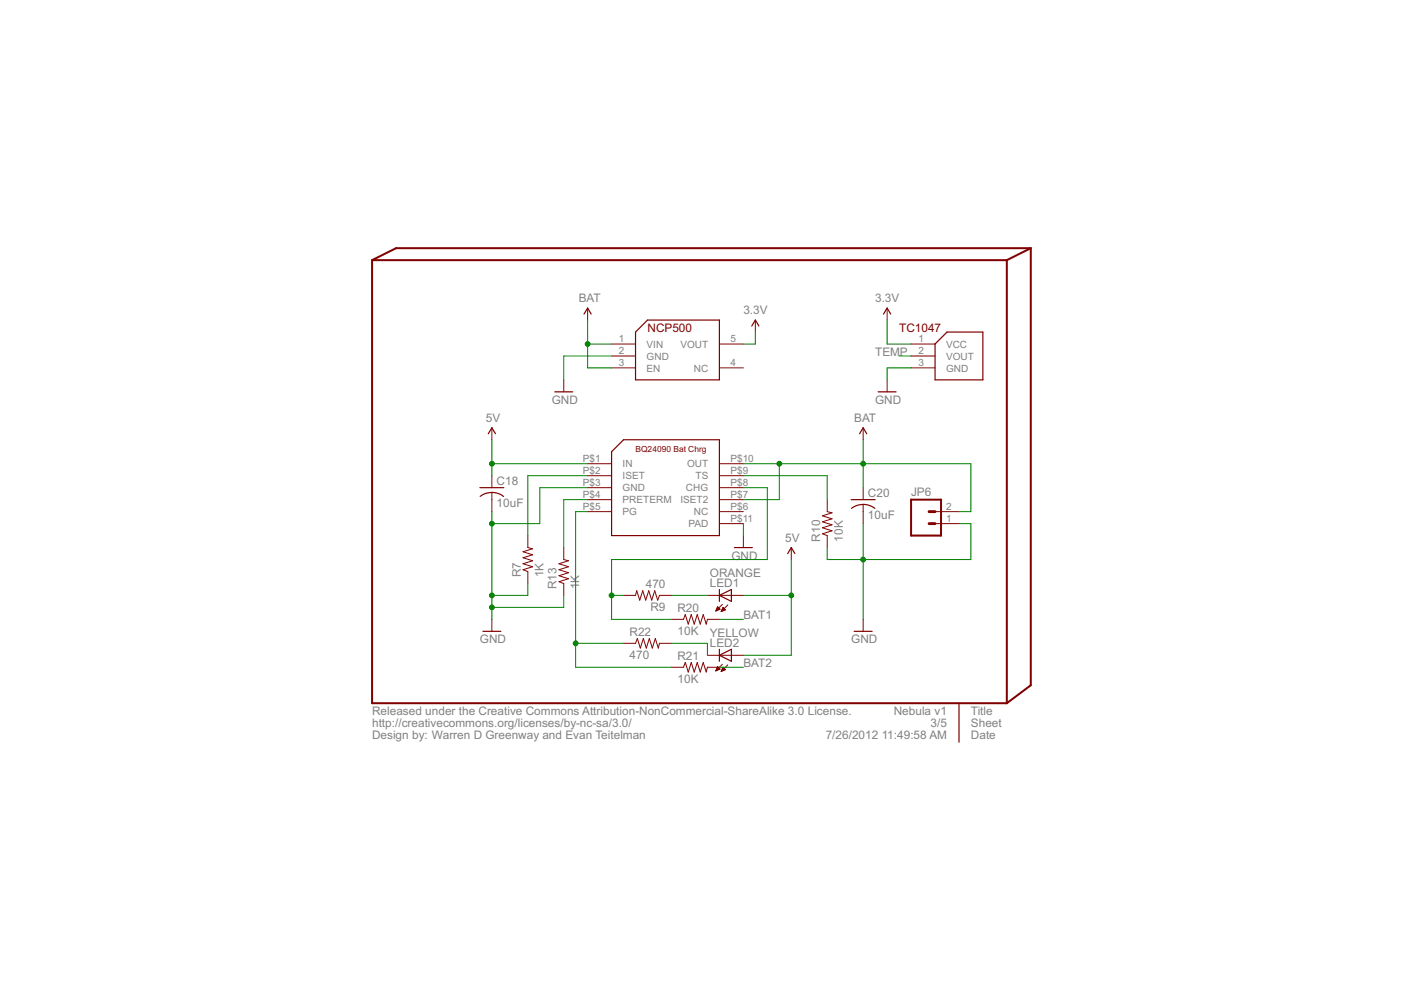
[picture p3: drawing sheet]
<svg xmlns="http://www.w3.org/2000/svg" width="297mm" height="210mm" viewBox="0 0 297 210" stroke-linecap="round" stroke-linejoin="round" font-family="sans-serif">
<g fill="#800000" stroke="#800000" stroke-width=".42">
<path d="M78.9 55.2v93.9z"/>
<path d="M78.9 55.2h134.6z"/>
<path d="M213.5 55.2v93.9z"/>
<path d="M78.9 149.1h134.6z"/>
<path d="M213.5 149.1l5-3.8z"/>
<path d="M213.5 55.2l5-2.6z"/>
<path d="M218.5 52.6v92.7z"/>
<path d="M84 52.6h134.5z"/>
<path d="M78.9 55.2l5.1-2.6z"/>
<path d="M193.2 113.6h6.3z"/>
<path d="M193.2 105.9v7.7z"/>
<path d="M199.5 105.9v7.7z"/>
<path d="M193.2 105.9h6.3z"/>
</g>
<g fill="#800000" stroke="#800000" stroke-width=".21">
<path d="M183 131.3v2.6z"/>
<path d="M104.3 131.3v2.6z"/>
<path d="M104.3 104.4v1.5z"/>
<path d="M104.3 100.9v2.5z"/>
<path d="M104.3 105.9v2.6z"/>
<path d="M129.7 72.9h5z"/>
<path d="M129.7 75.5h5z"/>
<path d="M129.7 78h5z"/>
<path d="M152.5 78h5.1z"/>
<path d="M152.5 72.9h5.1z"/>
<path d="M175.4 105.9v2.6z"/>
<path d="M175.4 113.6v2.5z"/>
<path d="M174.4 113.2l1 .4z"/>
<path d="M174.4 113.2l2-.7z"/>
<path d="M174.4 111.9l2 .6z"/>
<path d="M174.4 111.9l2-.6z"/>
<path d="M174.4 110.6l2 .7z"/>
<path d="M174.4 110.6l2-.6z"/>
<path d="M174.4 109.4l2 .6z"/>
<path d="M174.4 109.4l2-.7z"/>
<path d="M175.4 108.5l1 .2z"/>
<path d="M183 107v1.5z"/>
<path d="M183 103.4v2.5z"/>
<path d="M183 108.5v2.5z"/>
<path d="M157.6 113.6v2.5z"/>
<path d="M119.5 80.5v2.6z"/>
<path d="M198.2 111h5.1z"/>
<path d="M198.2 108.5h5.1z"/>
<path d="M150 126.2h2.5z"/>
<path d="M155.1 126.2h2.5z"/>
<path d="M152.5 126.2h2.6z"/>
<path d="M154.3 128.3l-1.4 1.4z"/>
<path d="M153.2 128.1l-1.4 1.4z"/>
<path d="M152.9 129.7l.9-.4z"/>
<path d="M153.3 128.8l.5 .5z"/>
<path d="M153.3 128.8l-.4 .9z"/>
<path d="M153 129.6h.2z"/>
<path d="M153 129.5h.4z"/>
<path d="M153.1 129.3h.6z"/>
<path d="M153.1 129.2h.6z"/>
<path d="M153.2 129.1h.4z"/>
<path d="M153.2 129h.3z"/>
<path d="M151.8 129.5l.9-.3z"/>
<path d="M152.1 128.7l.6 .5z"/>
<path d="M152.1 128.7l-.3 .8z"/>
<path d="M151.8 129.5h.2z"/>
<path d="M151.9 129.3h.4z"/>
<path d="M151.9 129.2h.7z"/>
<path d="M152 129.1h.6z"/>
<path d="M152 129h.5z"/>
<path d="M152.1 128.8h.2z"/>
<path d="M150 138.9h2.5z"/>
<path d="M155.1 138.9h2.5z"/>
<path d="M152.5 138.9h2.6z"/>
<path d="M154.3 141l-1.4 1.4z"/>
<path d="M153.2 140.8l-1.4 1.4z"/>
<path d="M152.9 142.4l.9-.4z"/>
<path d="M153.3 141.5l.5 .5z"/>
<path d="M153.3 141.5l-.4 .9z"/>
<path d="M153 142.2h.2z"/>
<path d="M153 142.1h.5z"/>
<path d="M153.1 142h.7z"/>
<path d="M153.1 141.9h.6z"/>
<path d="M153.2 141.8h.4z"/>
<path d="M153.2 141.6h.2z"/>
<path d="M151.8 142.2l.9-.3z"/>
<path d="M152.1 141.4l.6 .5z"/>
<path d="M152.1 141.4l-.3 .8z"/>
<path d="M151.8 142.1h.3z"/>
<path d="M151.9 142h.5z"/>
<path d="M151.9 141.9h.8z"/>
<path d="M152 141.8h.5z"/>
<path d="M152 141.6h.4z"/>
<path d="M152.1 141.5h.2z"/>
<path d="M104.3 90.7v2.5z"/>
<path d="M124.6 65.3v2.6z"/>
<path d="M160.1 67.9v2.5z"/>
<path d="M183 90.7v2.5z"/>
<path d="M132.2 126.2h2.5z"/>
<path d="M139.8 126.2h2.6z"/>
<path d="M139.8 126.2l-.4 1.1z"/>
<path d="M138.8 125.2l.6 2.1z"/>
<path d="M138.8 125.2l-.6 2.1z"/>
<path d="M137.5 125.2l.7 2.1z"/>
<path d="M137.5 125.2l-.6 2.1z"/>
<path d="M136.3 125.2l.6 2.1z"/>
<path d="M136.3 125.2l-.7 2.1z"/>
<path d="M135 125.2l.6 2.1z"/>
<path d="M135 125.2l-.3 1z"/>
<path d="M150 131.3h2.5z"/>
<path d="M142.4 131.3h2.5z"/>
<path d="M145.3 130.3l-.4 1z"/>
<path d="M145.3 130.3l.6 2z"/>
<path d="M146.6 130.3l-.7 2z"/>
<path d="M146.6 130.3l.6 2z"/>
<path d="M147.8 130.3l-.6 2z"/>
<path d="M147.8 130.3l.7 2z"/>
<path d="M149.1 130.3l-.6 2z"/>
<path d="M149.1 130.3l.6 2z"/>
<path d="M150 131.3l-.3 1z"/>
<path d="M150 141.5h2.5z"/>
<path d="M142.4 141.5h2.5z"/>
<path d="M145.3 140.5l-.4 1z"/>
<path d="M145.3 140.5l.6 2z"/>
<path d="M146.6 140.5l-.7 2z"/>
<path d="M146.6 140.5l.6 2z"/>
<path d="M147.8 140.5l-.6 2z"/>
<path d="M147.8 140.5l.7 2z"/>
<path d="M149.1 140.5l-.6 2z"/>
<path d="M149.1 140.5l.6 2z"/>
<path d="M150 141.5l-.3 1z"/>
<path d="M139.8 136.4h2.6z"/>
<path d="M132.2 136.4h2.5z"/>
<path d="M135.1 135.4l-.4 1z"/>
<path d="M135.1 135.4l.7 2z"/>
<path d="M136.4 135.4l-.6 2z"/>
<path d="M136.4 135.4l.6 2z"/>
<path d="M137.7 135.4l-.7 2z"/>
<path d="M137.7 135.4l.6 2z"/>
<path d="M138.9 135.4l-.6 2z"/>
<path d="M138.9 135.4l.7 2z"/>
<path d="M139.8 136.4l-.2 1z"/>
<path d="M193.2 72.9h5z"/>
<path d="M193.2 75.5h5z"/>
<path d="M193.2 78h5z"/>
<path d="M188.1 65.3v2.6z"/>
<path d="M188.1 80.5v2.6z"/>
<path d="M152.5 103.4h5.1z"/>
<path d="M124.6 103.4h5.1z"/>
<path d="M124.6 98.3h5.1z"/>
<path d="M124.6 100.9h5.1z"/>
<path d="M152.5 105.9h5.1z"/>
<path d="M152.5 108.5h5.1z"/>
<path d="M152.5 98.3h5.1z"/>
<path d="M152.5 111h5.1z"/>
<path d="M124.6 108.5h5.1z"/>
<path d="M124.6 105.9h5.1z"/>
<path d="M152.5 100.9h5.1z"/>
<path d="M111.9 113.6v2.5z"/>
<path d="M111.9 121.2v2.5z"/>
<path d="M110.9 120.8l1 .4z"/>
<path d="M110.9 120.8l2-.6z"/>
<path d="M110.9 119.5l2 .7z"/>
<path d="M110.9 119.5l2-.6z"/>
<path d="M110.9 118.3l2 .6z"/>
<path d="M110.9 118.3l2-.7z"/>
<path d="M110.9 117l2 .6z"/>
<path d="M110.9 117l2-.6z"/>
<path d="M111.9 116.1l1 .3z"/>
<path d="M119.5 116.1v2.5z"/>
<path d="M119.5 123.7v2.5z"/>
<path d="M118.5 123.3l1 .4z"/>
<path d="M118.5 123.3l2-.6z"/>
<path d="M118.5 122.1l2 .6z"/>
<path d="M118.5 122.1l2-.7z"/>
<path d="M118.5 120.8l2 .6z"/>
<path d="M118.5 120.8l2-.6z"/>
<path d="M118.5 119.5l2 .7z"/>
<path d="M118.5 119.5l2-.6z"/>
<path d="M119.5 118.6l1 .3z"/>
<path d="M167.8 116.1v2.5z"/>
</g>
<g fill="#800000" stroke="#800000" stroke-width=".25">
<path d="M181.1 133.9h3.8z"/>
<path d="M102.4 133.9h3.8z"/>
<path d="M101.7 103.4h5.1z"/>
<path d="M134.7 70.4v10.1z"/>
<path d="M134.7 70.4l2.6-2.5z"/>
<path d="M137.3 67.9h15.2z"/>
<path d="M152.5 67.9v12.6z"/>
<path d="M134.7 80.5h17.8z"/>
<path d="M180.5 105.9h5z"/>
<path d="M155.7 116.1h3.8z"/>
<path d="M117.6 83.1h3.8z"/>
<path d="M152.5 126.2l2.6-1.2z"/>
<path d="M152.5 126.2l2.6 1.3z"/>
<path d="M152.5 125v1.2z"/>
<path d="M152.5 126.2v1.3z"/>
<path d="M155.1 125v1.2z"/>
<path d="M155.1 126.2v1.3z"/>
<path d="M152.5 138.9l2.6-1.2z"/>
<path d="M152.5 138.9l2.6 1.3z"/>
<path d="M152.5 137.7v1.2z"/>
<path d="M152.5 138.9v1.3z"/>
<path d="M155.1 137.7v1.2z"/>
<path d="M155.1 138.9v1.3z"/>
<path d="M203.3 149.1v8.3z"/>
<path d="M104.3 90.7l.8 1.3z"/>
<path d="M104.3 90.7l-.8 1.3z"/>
<path d="M124.6 65.3l.7 1.3z"/>
<path d="M124.6 65.3l-.8 1.3z"/>
<path d="M160.1 67.9l.8 1.2z"/>
<path d="M160.1 67.9l-.7 1.2z"/>
<path d="M183 90.7l.8 1.3z"/>
<path d="M183 90.7l-.8 1.3z"/>
<path d="M198.2 72.9v7.6z"/>
<path d="M198.2 72.9l2.6-2.5z"/>
<path d="M200.8 70.4h7.6z"/>
<path d="M208.4 70.4v10.1z"/>
<path d="M198.2 80.5h10.2z"/>
<path d="M188.1 65.3l.7 1.3z"/>
<path d="M188.1 65.3l-.8 1.3z"/>
<path d="M186.2 83.1h3.8z"/>
<path d="M129.7 95.8v17.8z"/>
<path d="M129.7 95.8l2.5-2.6z"/>
<path d="M132.2 93.2h20.3z"/>
<path d="M152.5 93.2v20.4z"/>
<path d="M129.7 113.6h22.8z"/>
<path d="M167.8 116.1l.7 1.3z"/>
<path d="M167.8 116.1l-.8 1.3z"/>
</g>
<path d="M101.8 105.2a4 4 0 0 1 5 .1M183 106.9l1.6 .4 .9 .5M183 107l-1.1 .1-1.4 .7" fill="none" stroke="#800000" stroke-width=".25"/>
<g fill="#800000" stroke="#800000" stroke-width=".61">
<path d="M197 108.5h1.2z"/>
<path d="M197 111h1.2z"/>
</g>
<g fill="#008000" stroke="#008000" stroke-width=".21">
<path d="M119.5 75.5h10.2z"/>
<path d="M119.5 75.5v5z"/>
<path d="M188.1 78h5.1z"/>
<path d="M188.1 78v2.5z"/>
<path d="M183 111v7.6z"/>
<path d="M203.3 111h2.5z"/>
<path d="M205.8 111v7.6z"/>
<path d="M183 118.6h22.8z"/>
<path d="M183 118.6v12.7z"/>
<path d="M175.4 116.1v2.5z"/>
<path d="M175.4 118.6h7.6z"/>
<path d="M157.6 111v2.6z"/>
<path d="M104.3 108.5v2.5z"/>
<path d="M114.4 103.4h10.2z"/>
<path d="M114.4 103.4v7.6z"/>
<path d="M104.3 111h10.1z"/>
<path d="M104.3 111v15.2z"/>
<path d="M111.9 123.7v2.5z"/>
<path d="M104.3 126.2h7.6z"/>
<path d="M104.3 126.2v2.6z"/>
<path d="M119.5 126.2v2.6z"/>
<path d="M104.3 128.8h15.2z"/>
<path d="M104.3 128.8v2.5z"/>
<path d="M124.6 72.9h5.1z"/>
<path d="M124.6 72.9v5.1z"/>
<path d="M124.6 78h5.1z"/>
<path d="M124.6 67.9v5z"/>
<path d="M203.3 108.5h2.5z"/>
<path d="M205.8 98.3v10.2z"/>
<path d="M183 98.3h22.8z"/>
<path d="M183 93.2v5.1z"/>
<path d="M183 98.3v5.1z"/>
<path d="M157.6 98.3h7.6z"/>
<path d="M165.2 98.3h17.8z"/>
<path d="M157.6 105.9h7.6z"/>
<path d="M165.2 98.3v7.6z"/>
<path d="M160.1 70.4v2.5z"/>
<path d="M157.6 72.9h2.5z"/>
<path d="M188.1 72.9h5.1z"/>
<path d="M188.1 67.9v5z"/>
<path d="M104.3 98.3v2.6z"/>
<path d="M104.3 93.2v5.1z"/>
<path d="M104.3 98.3h20.3z"/>
<path d="M157.6 138.9h10.2z"/>
<path d="M167.8 126.2v12.7z"/>
<path d="M167.8 118.6v7.6z"/>
<path d="M157.6 126.2h10.2z"/>
<path d="M190.6 75.5h2.6z"/>
<path d="M152.5 131.3h5.1z"/>
<path d="M152.5 141.5h5.1z"/>
<path d="M157.6 100.9h17.8z"/>
<path d="M175.4 100.9v5z"/>
<path d="M111.9 100.9h12.7z"/>
<path d="M111.9 100.9v12.7z"/>
<path d="M119.5 105.9h5.1z"/>
<path d="M119.5 105.9v10.2z"/>
<path d="M122 108.5h2.6z"/>
<path d="M122 108.5v27.9z"/>
<path d="M122 136.4v5.1z"/>
<path d="M122 141.5h20.4z"/>
<path d="M122 136.4h10.2z"/>
<path d="M129.7 131.3h12.7z"/>
<path d="M129.7 126.2v5.1z"/>
<path d="M129.7 118.6v7.6z"/>
<path d="M129.7 118.6h33z"/>
<path d="M162.7 103.4v15.2z"/>
<path d="M157.6 103.4h5.1z"/>
<path d="M129.7 126.2h2.5z"/>
<path d="M142.4 126.2h7.6z"/>
<path d="M142.4 136.4h7.6z"/>
<path d="M150 136.4v2.5z"/>
<circle cx="183" cy="118.6" r=".51"/>
<circle cx="104.3" cy="111" r=".51"/>
<circle cx="104.3" cy="126.2" r=".51"/>
<circle cx="104.3" cy="128.8" r=".51"/>
<circle cx="124.6" cy="72.9" r=".51"/>
<circle cx="183" cy="98.3" r=".51"/>
<circle cx="165.2" cy="98.3" r=".51"/>
<circle cx="104.3" cy="98.3" r=".51"/>
<circle cx="167.8" cy="126.2" r=".51"/>
<circle cx="122" cy="136.4" r=".51"/>
<circle cx="129.7" cy="126.2" r=".51"/>
</g>
<g font-size="2.8" fill="#808080">
<text x="122.7" y="64">BAT</text>
<text x="185.5" y="64">3.3V</text>
<text x="157.6" y="66.6">3.3V</text>
<text x="185.5" y="75.5">TEMP</text>
<text x="103" y="89.4">5V</text>
<text x="117" y="85.6">GND</text>
<text x="181.1" y="89.4">BAT</text>
<text x="185.5" y="85.6">GND</text>
<text x="105.3" y="107.6">10uF</text>
<text x="105.3" y="102.8">C18</text>
<text x="184" y="105.3">C20</text>
<text x="193.2" y="105.2">JP6</text>
<text x="184" y="110.1">10uF</text>
<text x="155.1" y="118.6">GND</text>
<text x="166.5" y="114.8">5V</text>
<text x="173.9" y="114.8" transform="rotate(-90 173.9 114.8)">R10</text>
<text x="178.7" y="114.8" transform="rotate(-90 178.7 114.8)">10K</text>
<text x="110.4" y="122.4" transform="rotate(-90 110.4 122.4)">R7</text>
<text x="115.2" y="122.4" transform="rotate(-90 115.2 122.4)">1K</text>
<text x="118" y="125" transform="rotate(-90 118 125)">R13</text>
<text x="122.8" y="125" transform="rotate(-90 122.8 125)">1K</text>
<text x="136.9" y="124.7">470</text>
<text x="150.5" y="122.3">ORANGE</text>
<text x="150.5" y="124.5">LED1</text>
<text x="137.9" y="129.5">R9</text>
<text x="143.6" y="129.8">R20</text>
<text x="157.6" y="131.3">BAT1</text>
<text x="101.7" y="136.4">GND</text>
<text x="133.5" y="134.9">R22</text>
<text x="143.6" y="134.6">10K</text>
<text x="150.5" y="135">YELLOW</text>
<text x="150.5" y="137.2">LED2</text>
<text x="180.5" y="136.4">GND</text>
<text x="133.5" y="139.7">470</text>
<text x="143.6" y="140">R21</text>
<text x="157.6" y="141.5">BAT2</text>
<text x="143.6" y="144.8">10K</text>
<text x="78.9" y="151.6">Released under the Creative Commons Attribution-NonCommercial-ShareAlike 3.0 License.</text>
<text x="78.9" y="154.2">http://creativecommons.org/licenses/by-nc-sa/3.0/</text>
<text x="189.5" y="151.6">Nebula v1</text>
<text x="197.3" y="154.2">3/5</text>
<text x="205.9" y="151.6">Title</text>
<text x="205.9" y="154.2">Sheet</text>
<text x="78.9" y="156.7">Design by: Warren D Greenway and Evan Teitelman</text>
<text x="175.1" y="156.7">7/26/2012</text>
<text x="186.9" y="156.7">11:49:58 AM</text>
<text x="205.9" y="156.7">Date</text>
</g>
<g font-size="2.8" fill="#800000">
<text x="137.3" y="70.4">NCP500</text>
<text x="190.6" y="70.4">TC1047</text>
</g>
<g font-size="2.4" fill="#808080">
<text x="131.2" y="72.6">1</text>
<text x="131.2" y="75.1">2</text>
<text x="131.2" y="77.7">3</text>
<text x="137.1" y="73.7">VIN</text>
<text x="137.1" y="76.2">GND</text>
<text x="144.2" y="73.7">VOUT</text>
<text x="154.9" y="77.7">4</text>
<text x="154.9" y="72.6">5</text>
<text x="194.7" y="72.6">1</text>
<text x="194.7" y="75.1">2</text>
<text x="194.7" y="77.7">3</text>
<text x="200.6" y="73.7">VCC</text>
<text x="200.6" y="76.2">VOUT</text>
<text x="137.1" y="78.8">EN</text>
<text x="147.1" y="78.8">NC</text>
<text x="200.6" y="78.8">GND</text>
<text x="123.6" y="98">P$1</text>
<text x="123.6" y="100.5">P$2</text>
<text x="132" y="99.1">IN</text>
<text x="132" y="101.6">ISET</text>
<text x="145.7" y="99.1">OUT</text>
<text x="147.5" y="101.6">TS</text>
<text x="154.9" y="98">P$10</text>
<text x="154.9" y="100.5">P$9</text>
<text x="123.6" y="103">P$3</text>
<text x="123.6" y="105.6">P$4</text>
<text x="132" y="104.2">GND</text>
<text x="132" y="106.7">PRETERM</text>
<text x="144.3" y="106.7">ISET2</text>
<text x="145.4" y="104.2">CHG</text>
<text x="154.9" y="103">P$8</text>
<text x="154.9" y="105.6">P$7</text>
<text x="123.6" y="108.1">P$5</text>
<text x="132" y="109.2">PG</text>
<text x="146" y="111.8">PAD</text>
<text x="147.1" y="109.2">NC</text>
<text x="154.9" y="108.1">P$6</text>
<text x="154.9" y="110.7">P$11</text>
<text x="200.6" y="110.7">1</text>
<text x="200.6" y="108.1">2</text>
</g>
<text font-size="2" fill="#800000" x="134.8" y="95.8">BQ24090 Bat Chrg</text>
</svg>
